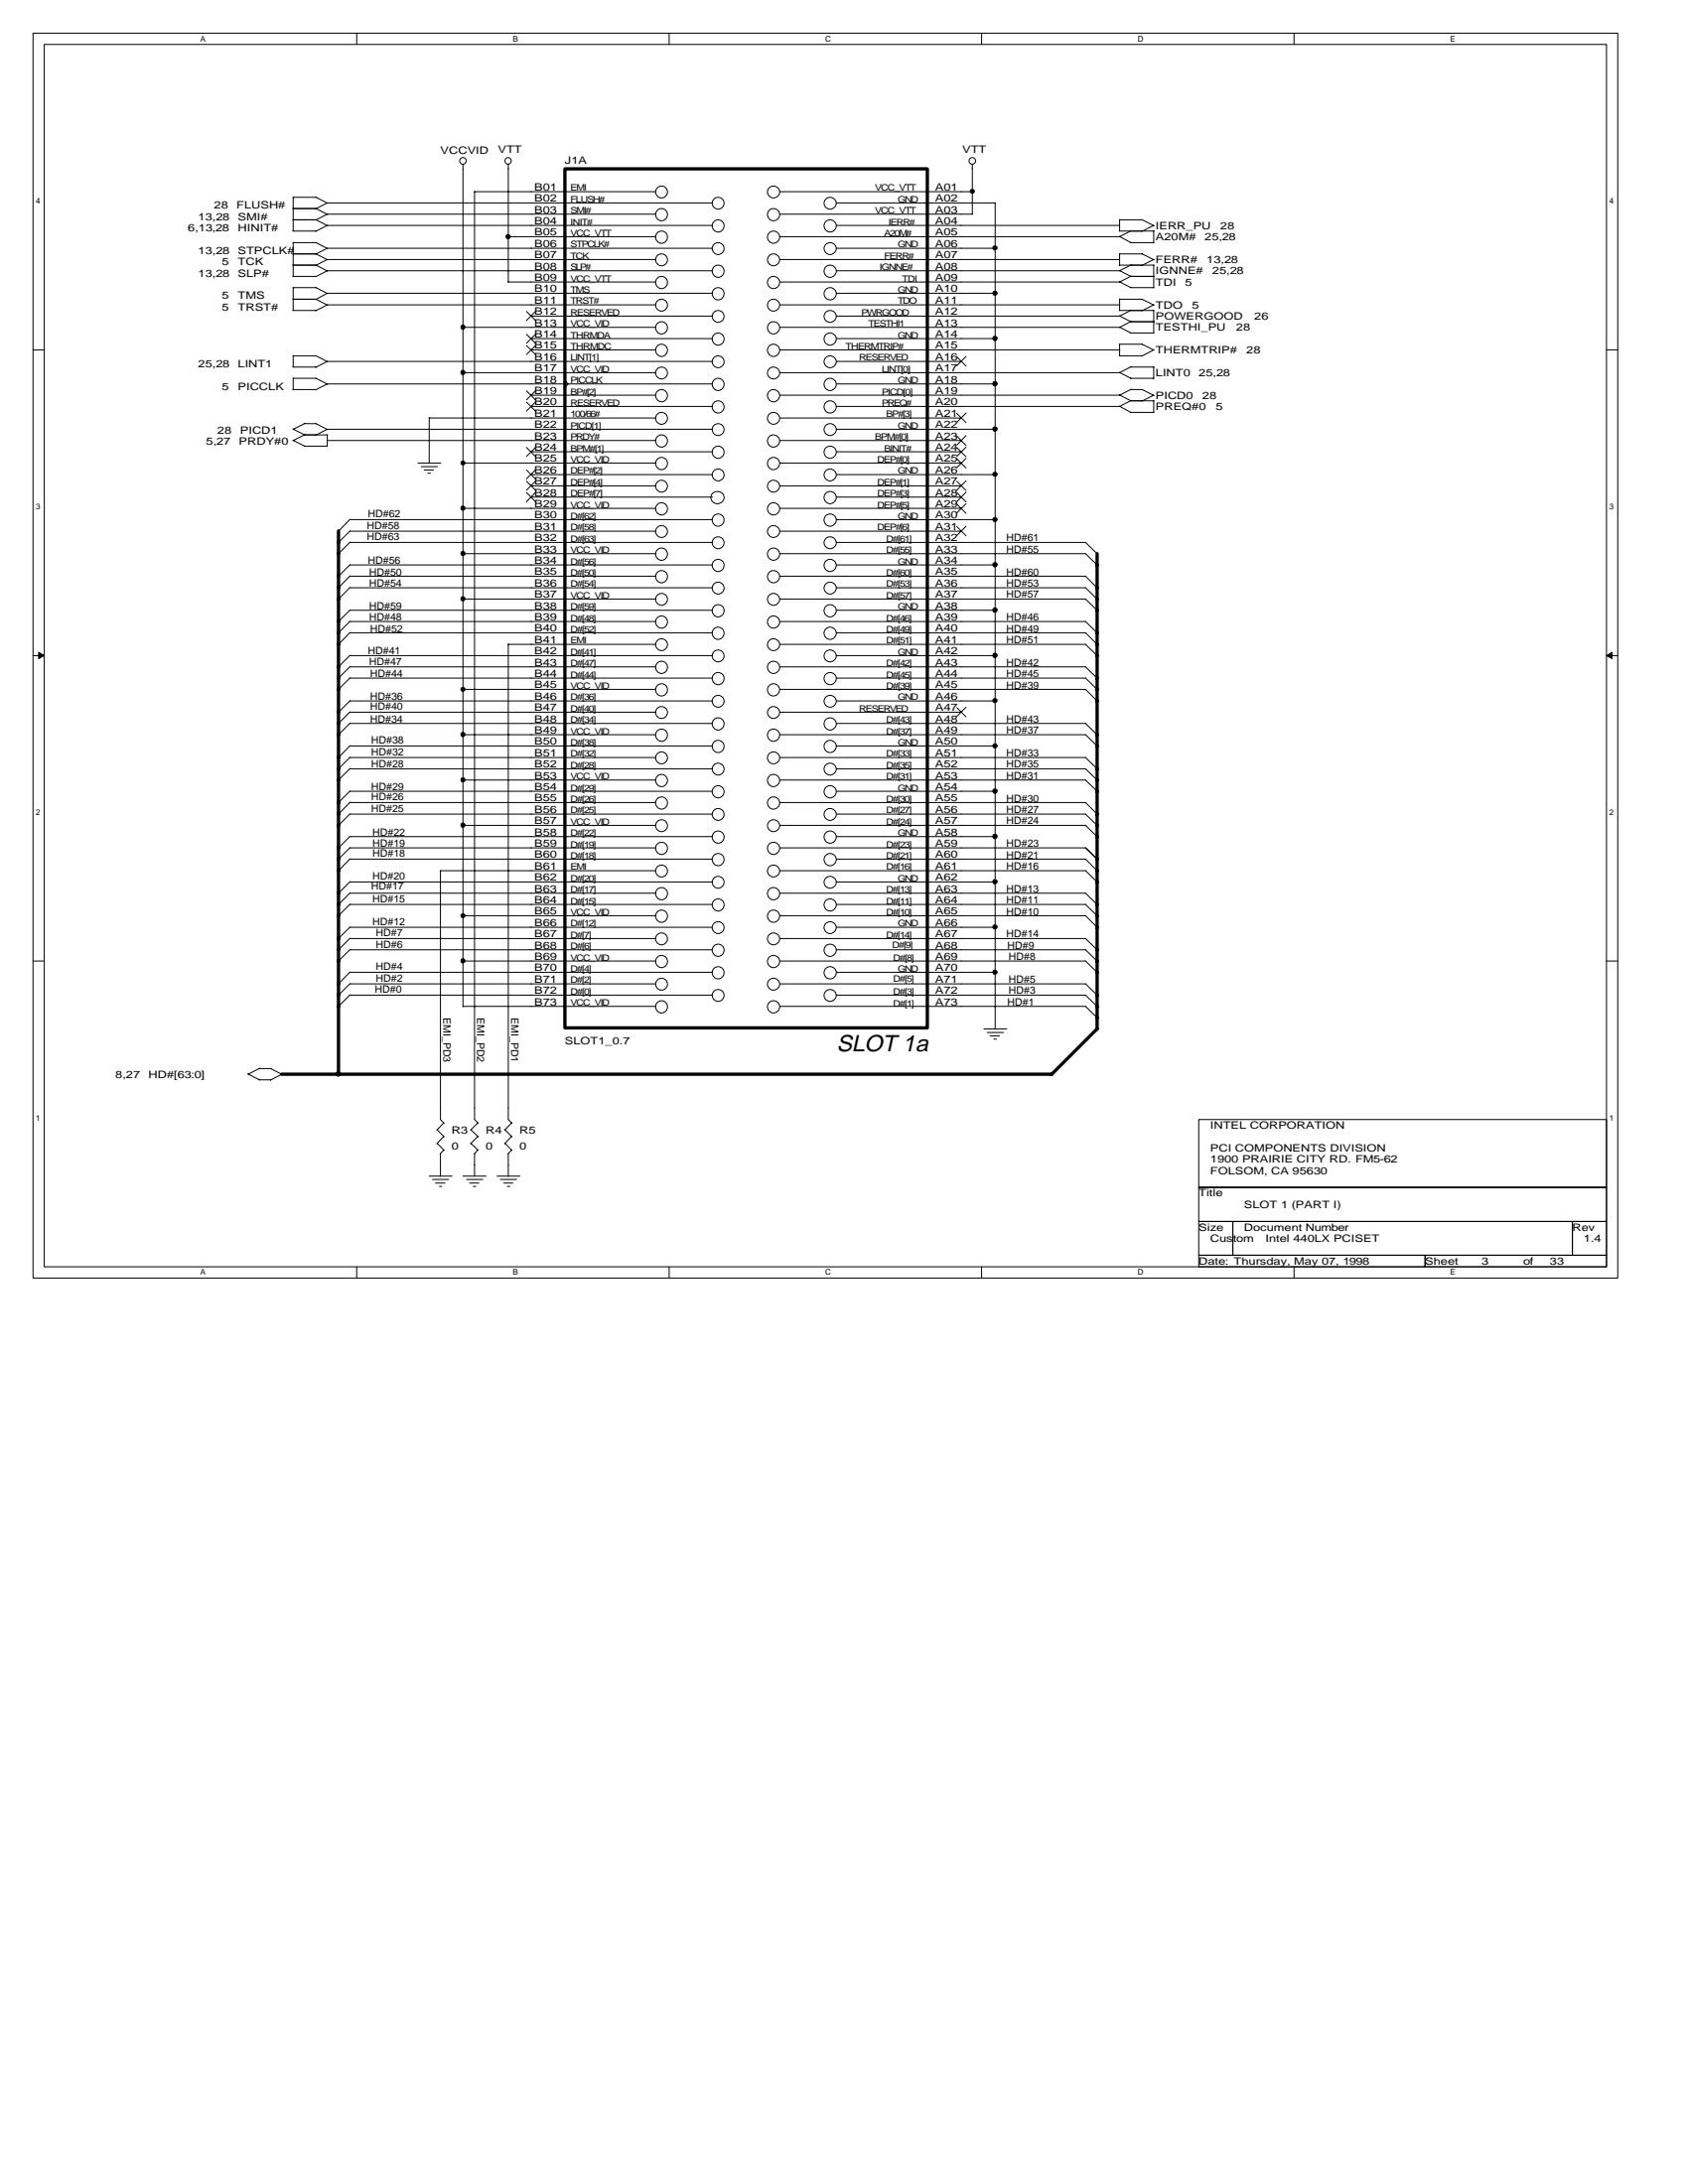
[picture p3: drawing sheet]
<svg xmlns="http://www.w3.org/2000/svg" width="216mm" height="279mm" viewBox="0 0 216 279" stroke-linecap="round" stroke-linejoin="round" font-family="sans-serif">
<path d="M4.2 4.2h202.7v159.3h-202.7zM5.7 5.7h199.8v156.4h-199.8z" fill="none" stroke="#000" stroke-width=".13"/>
<g fill="#fff">
<path d="M25.6 4.4h.7v1.2h-.7z"/>
<path d="M25.6 162.2h.7v1.2h-.7z"/>
</g>
<path d="M45.6 4.2v1.5M45.6 162.1v1.4" fill="none" stroke="#000" stroke-width=".13"/>
<g fill="#fff">
<path d="M65.6 4.4h.7v1.2h-.7z"/>
<path d="M65.6 162.2h.7v1.2h-.7z"/>
</g>
<path d="M85.6 4.2v1.5M85.6 162.1v1.4" fill="none" stroke="#000" stroke-width=".13"/>
<g fill="#fff">
<path d="M105.6 4.4h.7v1.2h-.7z"/>
<path d="M105.6 162.2h.7v1.2h-.7z"/>
</g>
<path d="M125.6 4.2v1.5M125.6 162.1v1.4" fill="none" stroke="#000" stroke-width=".13"/>
<g fill="#fff">
<path d="M145.5 4.4h.8v1.2h-.8z"/>
<path d="M145.5 162.2h.8v1.2h-.8z"/>
</g>
<path d="M165.5 4.2v1.5M165.5 162.1v1.4" fill="none" stroke="#000" stroke-width=".13"/>
<g fill="#fff">
<path d="M185.5 4.4h.7v1.2h-.7z"/>
<path d="M185.5 162.2h.7v1.2h-.7z"/>
<path d="M4.6 25.2h.6v1.1h-.6z"/>
<path d="M205.9 25.2h.5v1.1h-.5z"/>
<path d="M4.6 64.3h.6v1.1h-.6z"/>
<path d="M205.9 64.3h.5v1.1h-.5z"/>
</g>
<path d="M4.2 44.8h1.5M205.5 44.8h1.4" fill="none" stroke="#000" stroke-width=".13"/>
<g fill="#fff">
<path d="M4.6 103.4h.6v1.1h-.6z"/>
<path d="M205.9 103.4h.5v1.1h-.5z"/>
</g>
<path d="M4.2 83.9h1.5M205.5 83.9h1.4" fill="none" stroke="#000" stroke-width=".13"/>
<path d="M4.9 83.4l.8 .5-.8 .4zM205.5 83.9l.7-.5v.9z" fill="#000" stroke="#000" stroke-width=".13"/>
<g fill="#fff">
<path d="M4.6 142.5h.6v1.1h-.6z"/>
<path d="M205.9 142.5h.5v1.1h-.5z"/>
</g>
<g fill="none" stroke="#000" stroke-width=".13">
<path d="M37.5 26.7h3M37.5 28.1h3M37.5 29.6h2.9M37.5 32.5h3M37.5 33.9h3M37.5 38.3h3M37.5 39.7h2.9M37.5 35.4h2.9M37.5 25.2h3M37.5 25.2v4.4M37.5 31v4.4M37.5 36.8v2.9"/>
<path d="M37.5 31h3M37.5 36.8h3M40.4 25.2l1.5 .8M40.4 26.7l1.5 .7M40.4 28.1l1.5 .8M40.4 31l1.5 .8M40.4 32.5l1.5 .7M40.4 36.8l1.5 .8M40.4 38.3l1.5 .7M40.4 33.9l1.5 .8M59.2 21.1v107.7M60.7 24.5v118.7l.5 .5"/>
<path d="M60.7 24.5h23.2M65 30.3h18.9M65 36.1h18.9M65 21.1v15M67.3 39.8l1.2 1.2M68.5 39.8l-1.2 1.2M83.9 27.4h-42l-1.5 .8M83.9 33.2h-42l-1.5 .8M83.9 39h-42l-1.5 .8M91.1 26h-49.2l-1.5 .7M91.1 28.8h-49.2l-1.5 .8M91.1 31.8h-49.2l-1.5 .7"/>
<path d="M91.1 34.6h-49.2l-1.5 .8M91.1 37.5h-49.2l-1.5 .8M99.7 24.5h24.7M99.7 27.4h24.7M99.7 30.3h43.5M99.7 33.2h43.5M99.7 36.1h43.5M99.7 39h43.5M107 26h20.3M107 28.8h36.2M107 31.8h20.3M107 34.6h36.2"/>
<path d="M107 37.5h20.3M124.4 21.1v6.3M127.3 26v105.7M143.2 29.6h4.4M143.2 33.9h4.4M143.2 39.7h4.4M143.2 30.2l1.4 .8M143.2 34.6l1.4 .8M143.2 36l1.4 .8M143.2 28.1h2.9M143.2 32.5h2.9M143.2 38.3h2.9"/>
<path d="M143.2 28.1v1.5M143.2 32.4v1.5M143.2 38.2v1.5M144.6 31h3M144.6 36.8h3M144.6 35.4h3M144.7 29.5l-1.5 .8M144.7 33.9l-1.5 .7M144.7 35.3l-1.5 .8M144.7 39.7l-1.5 .7M146.1 32.5l1.5 .7M146.1 38.3l1.5 .7"/>
<path d="M146.1 28.1l1.5 .8M147.6 33.2l-1.6 .8M147.6 39l-1.6 .8M147.6 29.6v1.5M147.6 33.9v2.9M147.6 39.7v2.9M147.6 28.8l-1.6 .8M37.5 47h2.9M37.5 49.8h2.9M37.5 56.3l1.5 .8M37.5 54.9l1.5 .7M37.5 45.5v1.5"/>
<path d="M37.5 48.4v1.4M37.5 45.5h3M37.5 48.4h3M38.9 55.6h3M38.9 57.1h3M39 54.2h1.5M39 55.6l-1.5 .8M39 54.2l-1.5 .7M40.4 45.5l1.5 .8M40.4 48.4l1.5 .8M40.4 54.2l1.5 .8M41.9 56.4h42"/>
<path d="M41.9 55.6v1.5M53.5 59.2h2.9M53.9 59.7h2.1M54.9 53.5h29M54.9 53.4v5.8M59.2 59.2h24.7M59.2 41.9h24.7M59.2 47.7h24.7M67.3 42.8l1.2 1.2M67.3 44.2l1.2 1.2M67.3 50l1.2 1.2M67.3 51.4l1.2 1.2"/>
<path d="M67.3 57.2l1.2 1.2M67.9 40.4h23.2M67.9 43.3h23.2M67.9 44.8h16M67.9 50.6h16M67.9 52h23.2M67.9 57.8h23.2M68.5 42.7l-1.2 1.2M68.5 44.2l-1.2 1.1M68.5 50l-1.2 1.1M68.5 51.4l-1.2 1.2M68.5 57.2l-1.2 1.2"/>
<path d="M72.2 48.7l.5 .4-.5 .5M91.1 46.2h-49.2l-1.5 .8M91.1 49.1h-49.2l-1.5 .8M91.1 54.9h-49.2l-1.5 .8M99.7 59.2h23.3M99.7 41.9h43.5M99.7 44.8h43.5M99.7 47.7h43.5M99.7 50.6h43.5M99.7 53.5h23.3M99.7 56.4h23.3M107 40.4h36.2"/>
<path d="M107 43.3h20.3M107 46.2h16M107 49.1h20.3M107 52h36.2M107 54.9h20.3M107 57.8h16M122.4 45.6l1.2 1.2M122.4 52.9l1.2 1.2M122.4 55.8l1.2 1.2M122.4 57.2l1.2 1.2M122.4 58.7l1.2 1.2M123.6 45.6l-1.2 1.2"/>
<path d="M123.6 52.8l-1.2 1.2M123.6 55.7l-1.2 1.2M123.6 57.2l-1.2 1.2M123.6 58.6l-1.2 1.2M143.2 45.5h2.9M143.2 40.4l1.4 .8M143.2 47.6l1.4 .8M143.2 52l1.4 .8M143.2 50.5l1.4 .8M143.2 41.8l1.4 .8M143.2 44v1.5M143.2 44h2.9"/>
<path d="M144.6 48.4h3M144.6 41.2h3M144.6 51.3h3M144.6 52.8h3M144.6 42.6h3M144.6 47h3M144.6 49.8h1.5M144.7 46.9l-1.5 .8M144.7 51.2l-1.5 .8M144.7 49.8l-1.5 .8M144.7 41.1l-1.5 .8M146.1 44l1.5 .8"/>
<path d="M146.1 49.8l1.5 .8M147.6 44.8l-1.6 .8M147.6 47v1.4M147.6 51.3v1.5M147.6 50.6l-1.6 .7M44.7 66.5h46.4M44.7 68h39.2M44.7 69.4h46.4M44.7 72.3h46.4M44.7 73.7h39.2M44.7 75.2h46.4M44.7 78.1h46.4"/>
<path d="M44.7 79.5h39.2M44.8 67.9l-1.5 1.5M44.8 75.2l-1.5 1.4M44.8 79.5l-1.5 1.5M44.8 78l-1.5 1.5M44.8 73.7l-1.5 1.5M44.8 72.2l-1.5 1.5M44.8 69.4l-1.5 1.4M44.8 66.4l-1.5 1.6M54.3 60.1h1.1M54.7 60.5h.4M59.2 65h24.7"/>
<path d="M59.2 70.8h24.7M59.2 76.6h24.7M67.3 60.1l1.2 1.2M67.3 61.6l1.2 1.1M67.3 63l1.2 1.2M67.9 60.7h23.2M67.9 62.2h16M67.9 63.6h23.2M68.5 60.1l-1.2 1.2M68.5 61.5l-1.2 1.2M68.5 63l-1.2 1.2M99.7 62.2h23.3"/>
<path d="M99.7 65h23.3M99.7 68h23.3M99.7 70.8h39.2M99.7 73.7h39.2M99.7 76.6h39.2M99.7 79.5h39.2M107 60.7h20.3M107 63.6h16M107 66.5h20.3M107 69.4h31.9M107 72.3h20.3M107 75.2h31.9"/>
<path d="M107 78.1h20.3M122.4 61.6l1.2 1.1M122.4 63l1.2 1.2M122.4 64.5l1.2 1.2M122.4 67.4l1.2 1.1M123.6 61.5l-1.2 1.2M123.6 63l-1.2 1.2M123.6 64.4l-1.2 1.2M123.6 67.3l-1.2 1.2M138.8 75.2l1.6 1.5M138.8 79.5l1.6 1.5M138.8 69.4l1.6 1.5"/>
<path d="M138.8 70.8l1.6 1.5M138.8 73.7l1.6 1.5M138.8 76.6l1.6 1.5M44.7 81h46.4M44.7 83.9h46.4M44.7 85.3h39.2M44.7 86.8h46.4M44.7 89.7h46.4M44.7 91.1h39.2M44.7 92.6h46.4M44.7 95.4h46.4M44.7 96.9h39.2"/>
<path d="M44.7 98.4h46.4M44.8 83.8l-1.5 1.5M44.8 85.3l-1.5 1.5M44.8 98.3l-1.5 1.5M44.8 96.9l-1.5 1.5M44.8 95.4l-1.5 1.5M44.8 92.5l-1.5 1.5M44.8 91.1l-1.5 1.5M44.8 89.6l-1.5 1.5M44.8 80.9l-1.5 1.5M44.8 86.7l-1.5 1.5M59.2 88.2h24.7"/>
<path d="M59.2 94h24.7M59.2 99.8h24.7M65 82.4v60.8l.5 .5M65 82.4h18.9M99.7 82.4h39.2M99.7 85.3h39.2M99.7 88.2h39.2M99.7 91.1h23.3M99.7 94h39.2M99.7 96.9h39.2M99.7 99.8h39.2M107 81h31.9"/>
<path d="M107 83.9h20.3M107 86.8h31.9M107 89.7h20.3M107 92.6h31.9M107 95.4h20.3M107 98.4h31.9M122.4 90.5l1.2 1.2M123.6 90.5l-1.2 1.2M138.8 86.8l1.6 1.4M138.8 98.4l1.6 1.4M138.8 82.4l1.6 1.5M138.8 96.9l1.6 1.5"/>
<path d="M138.8 88.2l1.6 1.5M138.8 94l1.6 1.5M138.8 99.8l1.6 1.5M138.8 85.3l1.6 1.5M138.8 92.6l1.6 1.4M138.8 81l1.6 1.5M44.7 101.2h46.4M44.7 102.7h39.2M44.7 104.2h46.4M44.7 107h46.4M44.7 108.5h39.2M44.7 109.9h46.4"/>
<path d="M44.7 112.8h46.4M44.7 114.3h39.2M44.7 115.7h46.4M44.7 118.6h46.4M44.8 118.6l-1.5 1.5M44.8 115.7l-1.5 1.4M44.8 114.2l-1.5 1.5M44.8 112.8l-1.5 1.5M44.8 109.9l-1.5 1.5M44.8 108.4l-1.5 1.5M44.8 107l-1.5 1.5M44.8 104.1l-1.5 1.5"/>
<path d="M44.8 102.6l-1.5 1.6M44.8 101.2l-1.5 1.5M56.3 111.4h27.6M56.3 111.4v31.8l.5 .5M59.2 105.6h24.7M59.2 117.1h24.7M99.7 102.7h39.2M99.7 105.6h39.2M99.7 108.5h39.2M99.7 111.4h39.2M99.7 114.3h39.2M99.7 117.1h39.2"/>
<path d="M107 101.2h20.3M107 104.2h31.9M107 107h20.3M107 109.9h31.9M107 112.8h20.3M107 115.7h31.9M107 118.6h20.3M138.8 111.4l1.6 1.5M138.8 108.5l1.6 1.5M138.8 117.1l1.6 1.6M138.8 102.7l1.6 1.5M138.8 114.3l1.6 1.4"/>
<path d="M138.8 115.7l1.6 1.5M138.8 105.6l1.6 1.5M138.8 109.9l1.6 1.5M138.8 104.2l1.6 1.4M4.2 122.9h1.5M31.7 137.4l1.5 .7M33.1 138.1h1.5M33.2 136.7h1.5M33.2 136.7l-1.5 .7M34.6 136.7l1.5 .8M36.1 137.4l-1.5 .8M44.7 120.1h39.2"/>
<path d="M44.7 121.5h46.4M44.7 124.4h46.4M44.7 125.9h39.2M44.7 127.3h46.4M44.8 127.3l-1.5 1.4M44.8 125.8l-1.5 1.5M44.8 124.3l-1.5 1.6M44.8 121.5l-1.5 1.4M44.8 120l-1.5 1.5M59.2 122.9h24.7M59.2 128.7h24.7M99.7 122.9h39.2"/>
<path d="M99.7 120.1h39.2M99.7 125.9h39.2M99.7 128.7h39.2M107 121.5h31.9M107 124.4h20.3M107 127.3h31.9M125.8 131.6h3M126.3 132.1h2M126.7 132.5h1.1M127.1 132.9h.4M138.8 127.3l1.6 1.5M138.8 121.5l1.6 1.5"/>
<path d="M138.8 120.1l1.6 1.4M138.8 125.9l1.6 1.4M138.8 128.7l1.6 1.5M138.8 122.9l1.6 1.5M205.5 122.9h1.4M54.9 150.5h2.9M55.3 150.9h2.1M55.7 151.4h1.2M55.9 144.5l.9 .9M55.9 146.3l.9 .9M56.2 151.8h.3M56.3 147.6v2.9"/>
<path d="M56.8 143.6l-.9 1M56.8 145.4l-.9 .9M56.8 147.1l-.5 .5M59.2 150.5h3M59.7 150.9h2.1M60.1 151.4h1.1M60.2 144.5l1 .9M60.2 146.3l1 .9M60.5 151.8h.4M60.7 147.6v2.9M61.1 143.6l-.9 1M61.1 145.4l-.9 .9"/>
<path d="M61.1 147.1l-.4 .5M63.6 150.5h2.9M64 150.9h2.1M64.4 151.4h1.2M64.6 144.5l.9 .9M64.6 146.3l.9 .9M64.9 151.8h.3M65 147.6v2.9M65.4 143.6l-.9 1M65.4 145.4l-.9 .9M65.4 147.1l-.4 .5M153.3 143.2h52.2v8.7h-52.2z"/>
<path d="M153.3 151.9h52.2v4.4h-52.2zM153.3 156.3h4.4v4.3h-4.4zM157.7 156.3h43.4v4.3h-43.4zM201.1 156.3h4.4v4.3h-4.4zM153.3 160.6h29v1.5h-29zM182.3 160.6h23.2v1.5h-23.2z"/>
<circle cx="59.2" cy="20.6" r=".43"/>
<circle cx="65" cy="20.6" r=".42"/>
<circle cx="84.6" cy="36.1" r=".77"/>
<circle cx="84.6" cy="30.3" r=".77"/>
<circle cx="84.6" cy="27.5" r=".77"/>
<circle cx="84.6" cy="24.6" r=".76"/>
<circle cx="84.6" cy="39" r=".76"/>
<circle cx="84.6" cy="33.2" r=".76"/>
<circle cx="91.8" cy="28.9" r=".77"/>
<circle cx="91.8" cy="34.7" r=".77"/>
<circle cx="91.8" cy="37.6" r=".77"/>
<circle cx="91.9" cy="26" r=".76"/>
<circle cx="91.9" cy="31.8" r=".76"/>
<circle cx="98.9" cy="30.3" r=".78"/>
<circle cx="98.9" cy="36.1" r=".78"/>
<circle cx="98.9" cy="27.5" r=".78"/>
<circle cx="99" cy="24.6" r=".77"/>
<circle cx="99" cy="39" r=".77"/>
<circle cx="99" cy="33.2" r=".77"/>
<circle cx="106.2" cy="28.9" r=".78"/>
<circle cx="106.2" cy="34.7" r=".78"/>
<circle cx="106.2" cy="37.6" r=".78"/>
<circle cx="106.2" cy="26" r=".77"/>
<circle cx="106.2" cy="31.8" r=".77"/>
<circle cx="124.4" cy="20.6" r=".43"/>
<circle cx="84.6" cy="41.9" r=".77"/>
<circle cx="84.6" cy="56.4" r=".77"/>
<circle cx="84.6" cy="50.6" r=".77"/>
<circle cx="84.6" cy="44.8" r=".77"/>
<circle cx="84.6" cy="59.3" r=".77"/>
<circle cx="84.6" cy="47.7" r=".76"/>
<circle cx="84.6" cy="53.5" r=".76"/>
<circle cx="91.8" cy="52" r=".77"/>
<circle cx="91.8" cy="57.8" r=".77"/>
<circle cx="91.8" cy="49.2" r=".77"/>
<circle cx="91.8" cy="43.4" r=".77"/>
<circle cx="91.9" cy="55" r=".76"/>
<circle cx="91.9" cy="40.5" r=".76"/>
<circle cx="91.9" cy="46.3" r=".76"/>
<circle cx="98.9" cy="41.9" r=".78"/>
<circle cx="98.9" cy="59.3" r=".78"/>
<circle cx="98.9" cy="56.4" r=".78"/>
<circle cx="98.9" cy="44.8" r=".78"/>
<circle cx="98.9" cy="50.6" r=".78"/>
<circle cx="99" cy="47.7" r=".77"/>
<circle cx="99" cy="53.5" r=".77"/>
<circle cx="106.2" cy="57.9" r=".78"/>
<circle cx="106.2" cy="52.1" r=".78"/>
<circle cx="106.2" cy="43.4" r=".78"/>
<circle cx="106.2" cy="49.2" r=".78"/>
<circle cx="106.2" cy="55" r=".77"/>
<circle cx="106.2" cy="46.3" r=".77"/>
<circle cx="106.2" cy="40.5" r=".77"/>
<circle cx="84.6" cy="79.6" r=".77"/>
<circle cx="84.6" cy="73.8" r=".77"/>
<circle cx="84.6" cy="65.1" r=".77"/>
<circle cx="84.6" cy="70.9" r=".77"/>
<circle cx="84.6" cy="76.7" r=".76"/>
<circle cx="84.6" cy="68" r=".76"/>
<circle cx="84.6" cy="62.2" r=".76"/>
<circle cx="91.8" cy="63.7" r=".83"/>
<circle cx="91.8" cy="66.5" r=".77"/>
<circle cx="91.8" cy="78.1" r=".77"/>
<circle cx="91.8" cy="72.3" r=".77"/>
<circle cx="91.9" cy="75.2" r=".76"/>
<circle cx="91.9" cy="69.4" r=".76"/>
<circle cx="91.9" cy="60.8" r=".76"/>
<circle cx="98.9" cy="79.6" r=".78"/>
<circle cx="98.9" cy="73.8" r=".78"/>
<circle cx="98.9" cy="65.1" r=".78"/>
<circle cx="98.9" cy="70.9" r=".78"/>
<circle cx="99" cy="76.7" r=".77"/>
<circle cx="99" cy="68" r=".77"/>
<circle cx="99" cy="62.2" r=".77"/>
<circle cx="106.2" cy="63.7" r=".78"/>
<circle cx="106.2" cy="78.1" r=".78"/>
<circle cx="106.2" cy="66.5" r=".78"/>
<circle cx="106.2" cy="72.3" r=".78"/>
<circle cx="106.2" cy="75.2" r=".77"/>
<circle cx="106.2" cy="69.4" r=".77"/>
<circle cx="106.2" cy="60.8" r=".77"/>
<circle cx="84.6" cy="85.4" r=".77"/>
<circle cx="84.6" cy="99.8" r=".77"/>
<circle cx="84.6" cy="94" r=".77"/>
<circle cx="84.6" cy="88.2" r=".77"/>
<circle cx="84.6" cy="96.9" r=".76"/>
<circle cx="84.6" cy="91.1" r=".76"/>
<circle cx="84.6" cy="82.5" r=".76"/>
<circle cx="91.8" cy="95.5" r=".77"/>
<circle cx="91.8" cy="81" r=".77"/>
<circle cx="91.8" cy="86.8" r=".77"/>
<circle cx="91.8" cy="92.6" r=".77"/>
<circle cx="91.9" cy="83.9" r=".76"/>
<circle cx="91.9" cy="98.4" r=".76"/>
<circle cx="91.9" cy="89.7" r=".76"/>
<circle cx="98.9" cy="85.4" r=".78"/>
<circle cx="98.9" cy="99.8" r=".78"/>
<circle cx="98.9" cy="88.2" r=".78"/>
<circle cx="98.9" cy="94" r=".78"/>
<circle cx="99" cy="97" r=".77"/>
<circle cx="99" cy="91.2" r=".77"/>
<circle cx="99" cy="82.5" r=".77"/>
<circle cx="106.2" cy="95.5" r=".78"/>
<circle cx="106.2" cy="81" r=".78"/>
<circle cx="106.2" cy="86.8" r=".78"/>
<circle cx="106.2" cy="92.6" r=".78"/>
<circle cx="106.2" cy="83.9" r=".77"/>
<circle cx="106.2" cy="98.4" r=".77"/>
<circle cx="106.2" cy="89.7" r=".77"/>
<circle cx="84.6" cy="117.2" r=".77"/>
<circle cx="84.6" cy="114.3" r=".77"/>
<circle cx="84.6" cy="108.5" r=".77"/>
<circle cx="84.6" cy="102.7" r=".77"/>
<circle cx="84.6" cy="111.4" r=".76"/>
<circle cx="84.6" cy="105.6" r=".76"/>
<circle cx="91.8" cy="110" r=".77"/>
<circle cx="91.8" cy="101.3" r=".77"/>
<circle cx="91.8" cy="107.1" r=".77"/>
<circle cx="91.8" cy="115.8" r=".77"/>
<circle cx="91.9" cy="104.2" r=".76"/>
<circle cx="91.9" cy="112.9" r=".76"/>
<circle cx="91.9" cy="118.7" r=".76"/>
<circle cx="98.9" cy="117.2" r=".78"/>
<circle cx="98.9" cy="114.3" r=".78"/>
<circle cx="98.9" cy="102.7" r=".78"/>
<circle cx="98.9" cy="108.5" r=".78"/>
<circle cx="99" cy="111.4" r=".77"/>
<circle cx="99" cy="105.6" r=".77"/>
<circle cx="106.2" cy="101.3" r=".78"/>
<circle cx="106.2" cy="107.1" r=".78"/>
<circle cx="106.2" cy="110" r=".78"/>
<circle cx="106.2" cy="115.8" r=".78"/>
<circle cx="106.2" cy="104.2" r=".77"/>
<circle cx="106.2" cy="118.7" r=".77"/>
<circle cx="106.2" cy="112.9" r=".77"/>
<circle cx="84.6" cy="123" r=".77"/>
<circle cx="84.6" cy="128.8" r=".77"/>
<circle cx="84.6" cy="120.1" r=".76"/>
<circle cx="84.6" cy="125.9" r=".76"/>
<circle cx="91.8" cy="124.4" r=".77"/>
<circle cx="91.8" cy="121.6" r=".77"/>
<circle cx="91.9" cy="127.3" r=".76"/>
<circle cx="98.9" cy="128.8" r=".78"/>
<circle cx="98.9" cy="123" r=".78"/>
<circle cx="99" cy="120.1" r=".77"/>
<circle cx="99" cy="125.9" r=".77"/>
<circle cx="106.2" cy="124.4" r=".78"/>
<circle cx="106.2" cy="121.6" r=".78"/>
<circle cx="106.2" cy="127.3" r=".77"/>
</g>
<path d="M72.3 21.6h46.3v109.9h-46.3zM43.3 67.9v69.5M140.3 70.8v60.9M36 137.4h98.5M140.3 131.6l-5.8 5.9" fill="none" stroke="#000" stroke-width=".42"/>
<g fill="#000" stroke="#000" stroke-width=".13">
<circle cx="65" cy="30.3" r=".27"/>
<circle cx="124.4" cy="24.5" r=".26"/>
<circle cx="127.3" cy="31.7" r=".27"/>
<circle cx="127.3" cy="37.5" r=".27"/>
<circle cx="59.2" cy="41.9" r=".27"/>
<circle cx="59.2" cy="47.7" r=".27"/>
<circle cx="59.2" cy="59.2" r=".26"/>
<circle cx="127.3" cy="49.1" r=".29"/>
<circle cx="127.3" cy="43.3" r=".29"/>
<circle cx="127.3" cy="54.9" r=".29"/>
<circle cx="59.2" cy="76.6" r=".27"/>
<circle cx="59.2" cy="65" r=".27"/>
<circle cx="59.2" cy="70.8" r=".27"/>
<circle cx="127.3" cy="78" r=".29"/>
<circle cx="127.3" cy="72.2" r=".29"/>
<circle cx="127.3" cy="60.7" r=".27"/>
<circle cx="127.3" cy="66.5" r=".27"/>
<circle cx="59.2" cy="99.8" r=".27"/>
<circle cx="59.2" cy="94" r=".27"/>
<circle cx="59.2" cy="88.2" r=".26"/>
<circle cx="127.3" cy="83.8" r=".29"/>
<circle cx="127.3" cy="95.4" r=".27"/>
<circle cx="127.3" cy="89.6" r=".27"/>
<circle cx="59.2" cy="105.6" r=".27"/>
<circle cx="59.2" cy="117.1" r=".26"/>
<circle cx="127.3" cy="101.2" r=".29"/>
<circle cx="127.3" cy="107" r=".29"/>
<circle cx="127.3" cy="112.8" r=".29"/>
<circle cx="127.3" cy="118.6" r=".27"/>
<circle cx="43.3" cy="137.4" r=".29"/>
<circle cx="59.2" cy="122.9" r=".27"/>
<circle cx="127.3" cy="124.4" r=".27"/>
</g>
<text font-size="2.9" x="107" y="134.5">SLOT 1a</text>
<g font-size="1.3">
<text x="56.3" y="19.7">VCCVID</text>
<text x="63.7" y="19.6">VTT</text>
<text x="72.3" y="20.9">J1A</text>
<text x="123.1" y="19.6">VTT</text>
<text x="24" y="29.6">6,13,28</text>
<text x="25.3" y="28.2">13,28</text>
<text x="27.4" y="26.7">28</text>
<text x="30.3" y="26.7">FLUSH#</text>
<text x="30.4" y="28.2">SMI#</text>
<text x="30.4" y="29.6">HINIT#</text>
<text x="68.4" y="24.4">B01</text>
<text x="68.4" y="25.8">B02</text>
<text x="68.4" y="27.3">B03</text>
<text x="68.4" y="28.7">B04</text>
<text x="119.6" y="24.4">A01</text>
<text x="119.6" y="25.8">A02</text>
<text x="119.6" y="27.3">A03</text>
<text x="119.6" y="28.7">A04</text>
<text x="147.8" y="29.3">IERR_PU</text>
<text x="156.1" y="29.3">28</text>
<text x="25.3" y="32.5">13,28</text>
<text x="25.3" y="35.4">13,28</text>
<text x="28.4" y="34">5</text>
<text x="30.4" y="32.5">STPCLK#</text>
<text x="30.4" y="34">TCK</text>
<text x="30.4" y="35.4">SLP#</text>
<text x="68.4" y="30.2">B05</text>
<text x="68.4" y="31.6">B06</text>
<text x="68.4" y="33">B07</text>
<text x="68.4" y="34.5">B08</text>
<text x="68.4" y="36">B09</text>
<text x="119.6" y="30.2">A05</text>
<text x="119.6" y="31.6">A06</text>
<text x="119.6" y="33">A07</text>
<text x="119.6" y="34.5">A08</text>
<text x="119.6" y="36">A09</text>
<text x="147.8" y="33.7">FERR#</text>
<text x="147.8" y="30.7">A20M#</text>
<text x="147.8" y="35.1">IGNNE#</text>
<text x="154.1" y="30.7">25,28</text>
<text x="154.3" y="33.7">13,28</text>
<text x="155.1" y="35.1">25,28</text>
<text x="28.4" y="38.3">5</text>
<text x="28.4" y="39.7">5</text>
<text x="30.4" y="38.3">TMS</text>
<text x="30.4" y="39.7">TRST#</text>
<text x="68.4" y="37.4">B10</text>
<text x="68.4" y="38.8">B11</text>
<text x="68.4" y="40.3">B12</text>
<text x="68.4" y="41.8">B13</text>
<text x="119.6" y="37.4">A10</text>
<text x="119.6" y="38.8">A11</text>
<text x="119.6" y="40.3">A12</text>
<text x="119.6" y="41.8">A13</text>
<text x="147.8" y="39.5">TDO</text>
<text x="147.8" y="36.5">TDI</text>
<text x="147.8" y="40.9">POWERGOOD</text>
<text x="151.6" y="36.5">5</text>
<text x="152.5" y="39.5">5</text>
<text x="160.4" y="40.9">26</text>
<text x="25.3" y="47">25,28</text>
<text x="30.4" y="47">LINT1</text>
<text x="68.4" y="43.2">B14</text>
<text x="68.4" y="44.6">B15</text>
<text x="68.4" y="46.1">B16</text>
<text x="68.4" y="47.5">B17</text>
<text x="119.6" y="43.2">A14</text>
<text x="119.6" y="44.6">A15</text>
<text x="119.6" y="46.1">A16</text>
<text x="119.6" y="47.5">A17</text>
<text x="147.8" y="45.2">THERMTRIP#</text>
<text x="147.8" y="42.3">TESTHI_PU</text>
<text x="158.1" y="42.3">28</text>
<text x="159.4" y="45.2">28</text>
<text x="28.4" y="49.9">5</text>
<text x="30.4" y="49.9">PICCLK</text>
<text x="68.4" y="49">B18</text>
<text x="68.4" y="50.4">B19</text>
<text x="68.4" y="51.9">B20</text>
<text x="68.4" y="53.3">B21</text>
<text x="119.6" y="49">A18</text>
<text x="119.6" y="50.4">A19</text>
<text x="119.6" y="51.9">A20</text>
<text x="119.6" y="53.3">A21</text>
<text x="147.8" y="48.1">LINT0</text>
<text x="147.8" y="52.5">PREQ#0</text>
<text x="147.8" y="51">PICD0</text>
<text x="153.3" y="48.1">25,28</text>
<text x="153.8" y="51">28</text>
<text x="155.5" y="52.5">5</text>
<text x="26.4" y="56.9">5,27</text>
<text x="27.8" y="55.5">28</text>
<text x="30.6" y="56.9">PRDY#0</text>
<text x="30.7" y="55.5">PICD1</text>
<text x="68.4" y="54.7">B22</text>
<text x="68.4" y="56.2">B23</text>
<text x="68.4" y="57.7">B24</text>
<text x="68.4" y="59.1">B25</text>
<text x="119.6" y="54.7">A22</text>
<text x="119.6" y="56.2">A23</text>
<text x="119.6" y="57.7">A24</text>
<text x="119.6" y="59.1">A25</text>
<text x="68.4" y="60.5">B26</text>
<text x="68.4" y="62">B27</text>
<text x="68.4" y="63.5">B28</text>
<text x="68.4" y="64.9">B29</text>
<text x="119.6" y="60.5">A26</text>
<text x="119.6" y="62">A27</text>
<text x="119.6" y="63.5">A28</text>
<text x="119.6" y="64.9">A29</text>
<text x="46.9" y="67.7">HD#58</text>
<text x="46.9" y="69.1">HD#63</text>
<text x="47.1" y="66.2">HD#62</text>
<text x="68.4" y="66.3">B30</text>
<text x="68.4" y="67.8">B31</text>
<text x="68.4" y="69.2">B32</text>
<text x="68.4" y="70.7">B33</text>
<text x="119.6" y="66.3">A30</text>
<text x="119.6" y="67.8">A31</text>
<text x="119.6" y="69.2">A32</text>
<text x="119.6" y="70.7">A33</text>
<text x="128.7" y="70.7">HD#55</text>
<text x="128.7" y="69.3">HD#61</text>
<text x="47.1" y="72.1">HD#56</text>
<text x="47.2" y="73.6">HD#50</text>
<text x="47.2" y="75.1">HD#54</text>
<text x="47.2" y="77.9">HD#59</text>
<text x="68.4" y="72.1">B34</text>
<text x="68.4" y="73.6">B35</text>
<text x="68.4" y="75">B36</text>
<text x="68.4" y="76.5">B37</text>
<text x="68.4" y="77.9">B38</text>
<text x="119.6" y="72.1">A34</text>
<text x="119.6" y="73.6">A35</text>
<text x="119.6" y="75">A36</text>
<text x="119.6" y="76.5">A37</text>
<text x="119.6" y="77.9">A38</text>
<text x="128.7" y="73.6">HD#60</text>
<text x="128.7" y="75.1">HD#53</text>
<text x="128.7" y="76.5">HD#57</text>
<text x="47.1" y="83.7">HD#41</text>
<text x="47.2" y="79.4">HD#48</text>
<text x="47.4" y="80.9">HD#52</text>
<text x="68.4" y="79.4">B39</text>
<text x="68.4" y="80.8">B40</text>
<text x="68.4" y="82.3">B41</text>
<text x="68.4" y="83.7">B42</text>
<text x="119.6" y="79.4">A39</text>
<text x="119.6" y="80.8">A40</text>
<text x="119.6" y="82.3">A41</text>
<text x="119.6" y="83.7">A42</text>
<text x="128.7" y="79.4">HD#46</text>
<text x="128.7" y="80.9">HD#49</text>
<text x="128.7" y="82.3">HD#51</text>
<text x="47.2" y="85.1">HD#47</text>
<text x="47.4" y="86.6">HD#44</text>
<text x="47.4" y="89.5">HD#36</text>
<text x="68.4" y="85.2">B43</text>
<text x="68.4" y="86.6">B44</text>
<text x="68.4" y="88.1">B45</text>
<text x="68.4" y="89.5">B46</text>
<text x="119.6" y="85.2">A43</text>
<text x="119.6" y="86.6">A44</text>
<text x="119.6" y="88.1">A45</text>
<text x="119.6" y="89.5">A46</text>
<text x="128.7" y="85.2">HD#42</text>
<text x="128.7" y="86.6">HD#45</text>
<text x="128.7" y="88.1">HD#39</text>
<text x="47.4" y="90.9">HD#40</text>
<text x="47.4" y="92.4">HD#34</text>
<text x="47.5" y="95.2">HD#38</text>
<text x="68.4" y="90.9">B47</text>
<text x="68.4" y="92.4">B48</text>
<text x="68.4" y="93.9">B49</text>
<text x="68.4" y="95.3">B50</text>
<text x="119.6" y="90.9">A47</text>
<text x="119.6" y="92.4">A48</text>
<text x="119.6" y="93.9">A49</text>
<text x="119.6" y="95.3">A50</text>
<text x="128.7" y="92.4">HD#43</text>
<text x="128.7" y="93.9">HD#37</text>
<text x="47.5" y="96.6">HD#32</text>
<text x="47.5" y="98.2">HD#28</text>
<text x="47.5" y="101.1">HD#29</text>
<text x="68.4" y="96.7">B51</text>
<text x="68.4" y="98.2">B52</text>
<text x="68.4" y="99.7">B53</text>
<text x="68.4" y="101.1">B54</text>
<text x="119.6" y="96.7">A51</text>
<text x="119.6" y="98.2">A52</text>
<text x="119.6" y="99.7">A53</text>
<text x="119.6" y="101.1">A54</text>
<text x="128.7" y="96.8">HD#33</text>
<text x="128.7" y="98.2">HD#35</text>
<text x="128.7" y="99.7">HD#31</text>
<text x="47.5" y="102.4">HD#26</text>
<text x="47.5" y="103.9">HD#25</text>
<text x="47.7" y="106.9">HD#22</text>
<text x="68.4" y="102.5">B55</text>
<text x="68.4" y="104">B56</text>
<text x="68.4" y="105.4">B57</text>
<text x="68.4" y="106.9">B58</text>
<text x="119.6" y="102.5">A55</text>
<text x="119.6" y="104">A56</text>
<text x="119.6" y="105.4">A57</text>
<text x="119.6" y="106.9">A58</text>
<text x="128.7" y="104">HD#27</text>
<text x="128.7" y="102.6">HD#30</text>
<text x="128.7" y="105.5">HD#24</text>
<text x="47.5" y="113.8">HD#17</text>
<text x="47.7" y="108.3">HD#19</text>
<text x="47.7" y="109.7">HD#18</text>
<text x="47.7" y="112.6">HD#20</text>
<text x="68.4" y="108.3">B59</text>
<text x="68.4" y="109.8">B60</text>
<text x="68.4" y="111.2">B61</text>
<text x="68.4" y="112.7">B62</text>
<text x="119.6" y="108.3">A59</text>
<text x="119.6" y="109.8">A60</text>
<text x="119.6" y="111.2">A61</text>
<text x="119.6" y="112.7">A62</text>
<text x="128.7" y="108.3">HD#23</text>
<text x="128.7" y="109.8">HD#21</text>
<text x="128.7" y="111.3">HD#16</text>
<text x="47.7" y="115.5">HD#15</text>
<text x="47.7" y="118.3">HD#12</text>
<text x="48.1" y="119.8">HD#7</text>
<text x="68.4" y="114.1">B63</text>
<text x="68.4" y="115.6">B64</text>
<text x="68.4" y="117">B65</text>
<text x="68.4" y="118.5">B66</text>
<text x="68.4" y="119.9">B67</text>
<text x="119.6" y="114.1">A63</text>
<text x="119.6" y="115.6">A64</text>
<text x="119.6" y="117">A65</text>
<text x="119.6" y="118.5">A66</text>
<text x="119.6" y="119.9">A67</text>
<text x="128.7" y="114.1">HD#13</text>
<text x="128.7" y="115.6">HD#11</text>
<text x="128.7" y="117.1">HD#10</text>
<text x="128.7" y="119.9">HD#14</text>
<text x="48.1" y="121.3">HD#6</text>
<text x="48.1" y="124.1">HD#4</text>
<text x="48.1" y="125.6">HD#2</text>
<text x="68.4" y="121.4">B68</text>
<text x="68.4" y="122.8">B69</text>
<text x="68.4" y="124.3">B70</text>
<text x="68.4" y="125.7">B71</text>
<text x="119.6" y="121.4">A68</text>
<text x="119.6" y="122.8">A69</text>
<text x="119.6" y="124.3">A70</text>
<text x="119.6" y="125.7">A71</text>
<text x="128.9" y="121.4">HD#9</text>
<text x="129" y="122.8">HD#8</text>
<text x="129" y="125.7">HD#5</text>
<text x="48" y="127.1">HD#0</text>
<text x="56.7" y="130.2" transform="rotate(90 56.7 130.2)">EMI_PD3</text>
<text x="61" y="130.2" transform="rotate(90 61 130.2)">EMI_PD2</text>
<text x="65.4" y="130.2" transform="rotate(90 65.4 130.2)">EMI_PD1</text>
<text x="68.4" y="127.1">B72</text>
<text x="68.4" y="128.6">B73</text>
<text x="119.6" y="127.1">A72</text>
<text x="119.6" y="128.6">A73</text>
<text x="128.9" y="128.6">HD#1</text>
<text x="129" y="127.2">HD#3</text>
<text x="14.8" y="137.9">8,27</text>
<text x="19" y="137.9">HD#[63:0]</text>
<text x="72.3" y="133.6">SLOT1_0.7</text>
<text x="57.8" y="145">R3</text>
<text x="57.8" y="147">0</text>
<text x="62.1" y="145">R4</text>
<text x="62.1" y="147">0</text>
<text x="66.5" y="145">R5</text>
<text x="66.5" y="147">0</text>
<text x="154.8" y="144.4">INTEL CORPORATION</text>
<text x="154.8" y="147.3">PCI COMPONENTS DIVISION</text>
<text x="154.8" y="148.8">1900 PRAIRIE CITY RD. FM5-62</text>
<text x="153.3" y="153.1">Title</text>
<text x="154.8" y="150.2">FOLSOM, CA 95630</text>
<text x="159.1" y="154.5">SLOT 1 (PART I)</text>
<text x="153.3" y="157.4">Size</text>
<text x="153.3" y="161.8">Date: Thursday, May 07, 1998</text>
<text x="154.8" y="158.9">Custom</text>
<text x="159.1" y="157.4">Document Number</text>
<text x="161.9" y="158.9">Intel 440LX PCISET</text>
<text x="182.3" y="161.8">Sheet</text>
<text x="189.5" y="161.8">3</text>
<text x="194.8" y="161.8">of</text>
<text x="198.2" y="161.8">33</text>
<text x="201.1" y="157.4">Rev</text>
<text x="202.6" y="158.9">1.4</text>
</g>
<g font-size="1.1">
<text x="73" y="24.4">EMI</text>
<text x="73" y="25.9">FLUSH#</text>
<text x="73" y="27.4">SMI#</text>
<text x="73" y="28.8">INIT#</text>
<text x="111.9" y="27.4">VCC_VTT</text>
<text x="111.9" y="24.4">VCC_VTT</text>
<text x="113.7" y="28.8">IERR#</text>
<text x="114.8" y="25.9">GND</text>
<text x="73" y="30.2">VCC_VTT</text>
<text x="73" y="31.7">STPCLK#</text>
<text x="73" y="33.1">TCK</text>
<text x="73" y="34.6">SLP#</text>
<text x="112.5" y="34.6">IGNNE#</text>
<text x="113.1" y="30.2">A20M#</text>
<text x="113.1" y="33.1">FERR#</text>
<text x="114.8" y="31.7">GND</text>
<text x="73" y="36">VCC_VTT</text>
<text x="73" y="37.5">TMS</text>
<text x="73" y="38.9">TRST#</text>
<text x="73" y="40.4">RESERVED</text>
<text x="73" y="41.8">VCC_VID</text>
<text x="110.2" y="40.4">PWRGOOD</text>
<text x="111.1" y="41.8">TESTHI1</text>
<text x="114.8" y="37.5">GND</text>
<text x="114.8" y="38.9">TDO</text>
<text x="115.4" y="36">TDI</text>
<text x="73" y="43.3">THRMDA</text>
<text x="73" y="47.6">VCC_VID</text>
<text x="73" y="44.7">THRMDC</text>
<text x="73" y="46.2">LINT[1]</text>
<text x="108.2" y="44.7">THERMTRIP#</text>
<text x="109.9" y="46.2">RESERVED</text>
<text x="112.8" y="47.6">LINT[0]</text>
<text x="114.8" y="43.3">GND</text>
<text x="73" y="53.4">100/66#</text>
<text x="73" y="49.1">PICCLK</text>
<text x="73" y="50.5">BP#[2]</text>
<text x="73" y="52">RESERVED</text>
<text x="112.8" y="50.5">PICD[0]</text>
<text x="112.8" y="52">PREQ#</text>
<text x="113.4" y="53.4">BP#[3]</text>
<text x="114.8" y="49.1">GND</text>
<text x="73" y="59.2">VCC_VID</text>
<text x="73" y="54.8">PICD[1]</text>
<text x="73" y="56.3">PRDY#</text>
<text x="73" y="57.8">BPM#[1]</text>
<text x="111.9" y="56.3">BPM#[0]</text>
<text x="112.2" y="59.2">DEP#[0]</text>
<text x="113.1" y="57.8">BINIT#</text>
<text x="114.8" y="54.8">GND</text>
<text x="73" y="65">VCC_VID</text>
<text x="73" y="60.6">DEP#[2]</text>
<text x="73" y="62.1">DEP#[4]</text>
<text x="73" y="63.6">DEP#[7]</text>
<text x="112.2" y="62.1">DEP#[1]</text>
<text x="112.2" y="63.6">DEP#[3]</text>
<text x="112.2" y="65">DEP#[5]</text>
<text x="114.8" y="60.6">GND</text>
<text x="73" y="70.8">VCC_VID</text>
<text x="73" y="66.4">D#[62]</text>
<text x="73" y="67.9">D#[58]</text>
<text x="73" y="69.3">D#[63]</text>
<text x="112.2" y="67.9">DEP#[6]</text>
<text x="113.4" y="69.3">D#[61]</text>
<text x="113.4" y="70.8">D#[55]</text>
<text x="114.8" y="66.4">GND</text>
<text x="73" y="76.5">VCC_VID</text>
<text x="73" y="72.2">D#[56]</text>
<text x="73" y="73.7">D#[50]</text>
<text x="73" y="75.1">D#[54]</text>
<text x="113.4" y="73.7">D#[60]</text>
<text x="113.4" y="75.1">D#[53]</text>
<text x="113.4" y="76.5">D#[57]</text>
<text x="114.8" y="72.2">GND</text>
<text x="73" y="78">D#[59]</text>
<text x="73" y="79.5">D#[48]</text>
<text x="73" y="80.9">D#[52]</text>
<text x="73" y="82.3">EMI</text>
<text x="73" y="83.8">D#[41]</text>
<text x="113.4" y="79.5">D#[46]</text>
<text x="113.4" y="80.9">D#[49]</text>
<text x="113.4" y="82.3">D#[51]</text>
<text x="114.8" y="78">GND</text>
<text x="114.8" y="83.8">GND</text>
<text x="73" y="88.1">VCC_VID</text>
<text x="73" y="85.3">D#[47]</text>
<text x="73" y="86.7">D#[44]</text>
<text x="73" y="89.6">D#[36]</text>
<text x="113.4" y="85.3">D#[42]</text>
<text x="113.4" y="86.7">D#[45]</text>
<text x="113.4" y="88.1">D#[39]</text>
<text x="114.8" y="89.6">GND</text>
<text x="73" y="93.9">VCC_VID</text>
<text x="73" y="91">D#[40]</text>
<text x="73" y="92.5">D#[34]</text>
<text x="73" y="95.4">D#[38]</text>
<text x="109.9" y="91">RESERVED</text>
<text x="113.4" y="92.5">D#[43]</text>
<text x="113.4" y="93.9">D#[37]</text>
<text x="114.8" y="95.4">GND</text>
<text x="73" y="99.7">VCC_VID</text>
<text x="73" y="96.8">D#[32]</text>
<text x="73" y="98.3">D#[28]</text>
<text x="73" y="101.2">D#[29]</text>
<text x="113.4" y="96.8">D#[33]</text>
<text x="113.4" y="98.3">D#[35]</text>
<text x="113.4" y="99.7">D#[31]</text>
<text x="114.8" y="101.2">GND</text>
<text x="73" y="105.5">VCC_VID</text>
<text x="73" y="102.6">D#[26]</text>
<text x="73" y="104.1">D#[25]</text>
<text x="73" y="107">D#[22]</text>
<text x="113.4" y="102.6">D#[30]</text>
<text x="113.4" y="104.1">D#[27]</text>
<text x="113.4" y="105.5">D#[24]</text>
<text x="114.8" y="107">GND</text>
<text x="73" y="108.4">D#[19]</text>
<text x="73" y="109.9">D#[18]</text>
<text x="73" y="111.3">EMI</text>
<text x="73" y="112.7">D#[20]</text>
<text x="113.4" y="108.4">D#[23]</text>
<text x="113.4" y="109.9">D#[21]</text>
<text x="113.4" y="111.3">D#[16]</text>
<text x="114.8" y="112.7">GND</text>
<text x="73" y="117.1">VCC_VID</text>
<text x="73" y="114.2">D#[17]</text>
<text x="73" y="115.7">D#[15]</text>
<text x="73" y="118.5">D#[12]</text>
<text x="73" y="120">D#[7]</text>
<text x="113.4" y="114.2">D#[13]</text>
<text x="113.4" y="115.7">D#[11]</text>
<text x="113.4" y="117.1">D#[10]</text>
<text x="113.4" y="120">D#[14]</text>
<text x="114.8" y="118.5">GND</text>
<text x="73" y="122.9">VCC_VID</text>
<text x="73" y="121.5">D#[6]</text>
<text x="73" y="124.3">D#[4]</text>
<text x="73" y="125.8">D#[2]</text>
<text x="114.1" y="121.3">D#[9]</text>
<text x="114.2" y="122.9">D#[8]</text>
<text x="114.2" y="125.7">D#[5]</text>
<text x="114.8" y="124.3">GND</text>
<text x="73" y="128.7">VCC_VID</text>
<text x="73" y="127.2">D#[0]</text>
<text x="114.2" y="127.2">D#[3]</text>
<text x="114.2" y="128.8">D#[1]</text>
</g>
<g font-size="1">
<text x="25.6" y="5.3">A</text>
<text x="65.6" y="5.3">B</text>
<text x="105.6" y="5.3">C</text>
<text x="145.5" y="5.3">D</text>
<text x="185.5" y="5.3">E</text>
<text x="4.6" y="26.1">4</text>
<text x="205.9" y="26.1">4</text>
<text x="4.6" y="65.2">3</text>
<text x="205.9" y="65.2">3</text>
<text x="4.6" y="104.3">2</text>
<text x="205.9" y="104.3">2</text>
<text x="4.6" y="143.4">1</text>
<text x="205.9" y="143.4">1</text>
<text x="25.6" y="163.1">A</text>
<text x="65.6" y="163.1">B</text>
<text x="105.6" y="163.1">C</text>
<text x="145.5" y="163.1">D</text>
<text x="185.5" y="163.1">E</text>
</g>
</svg>
